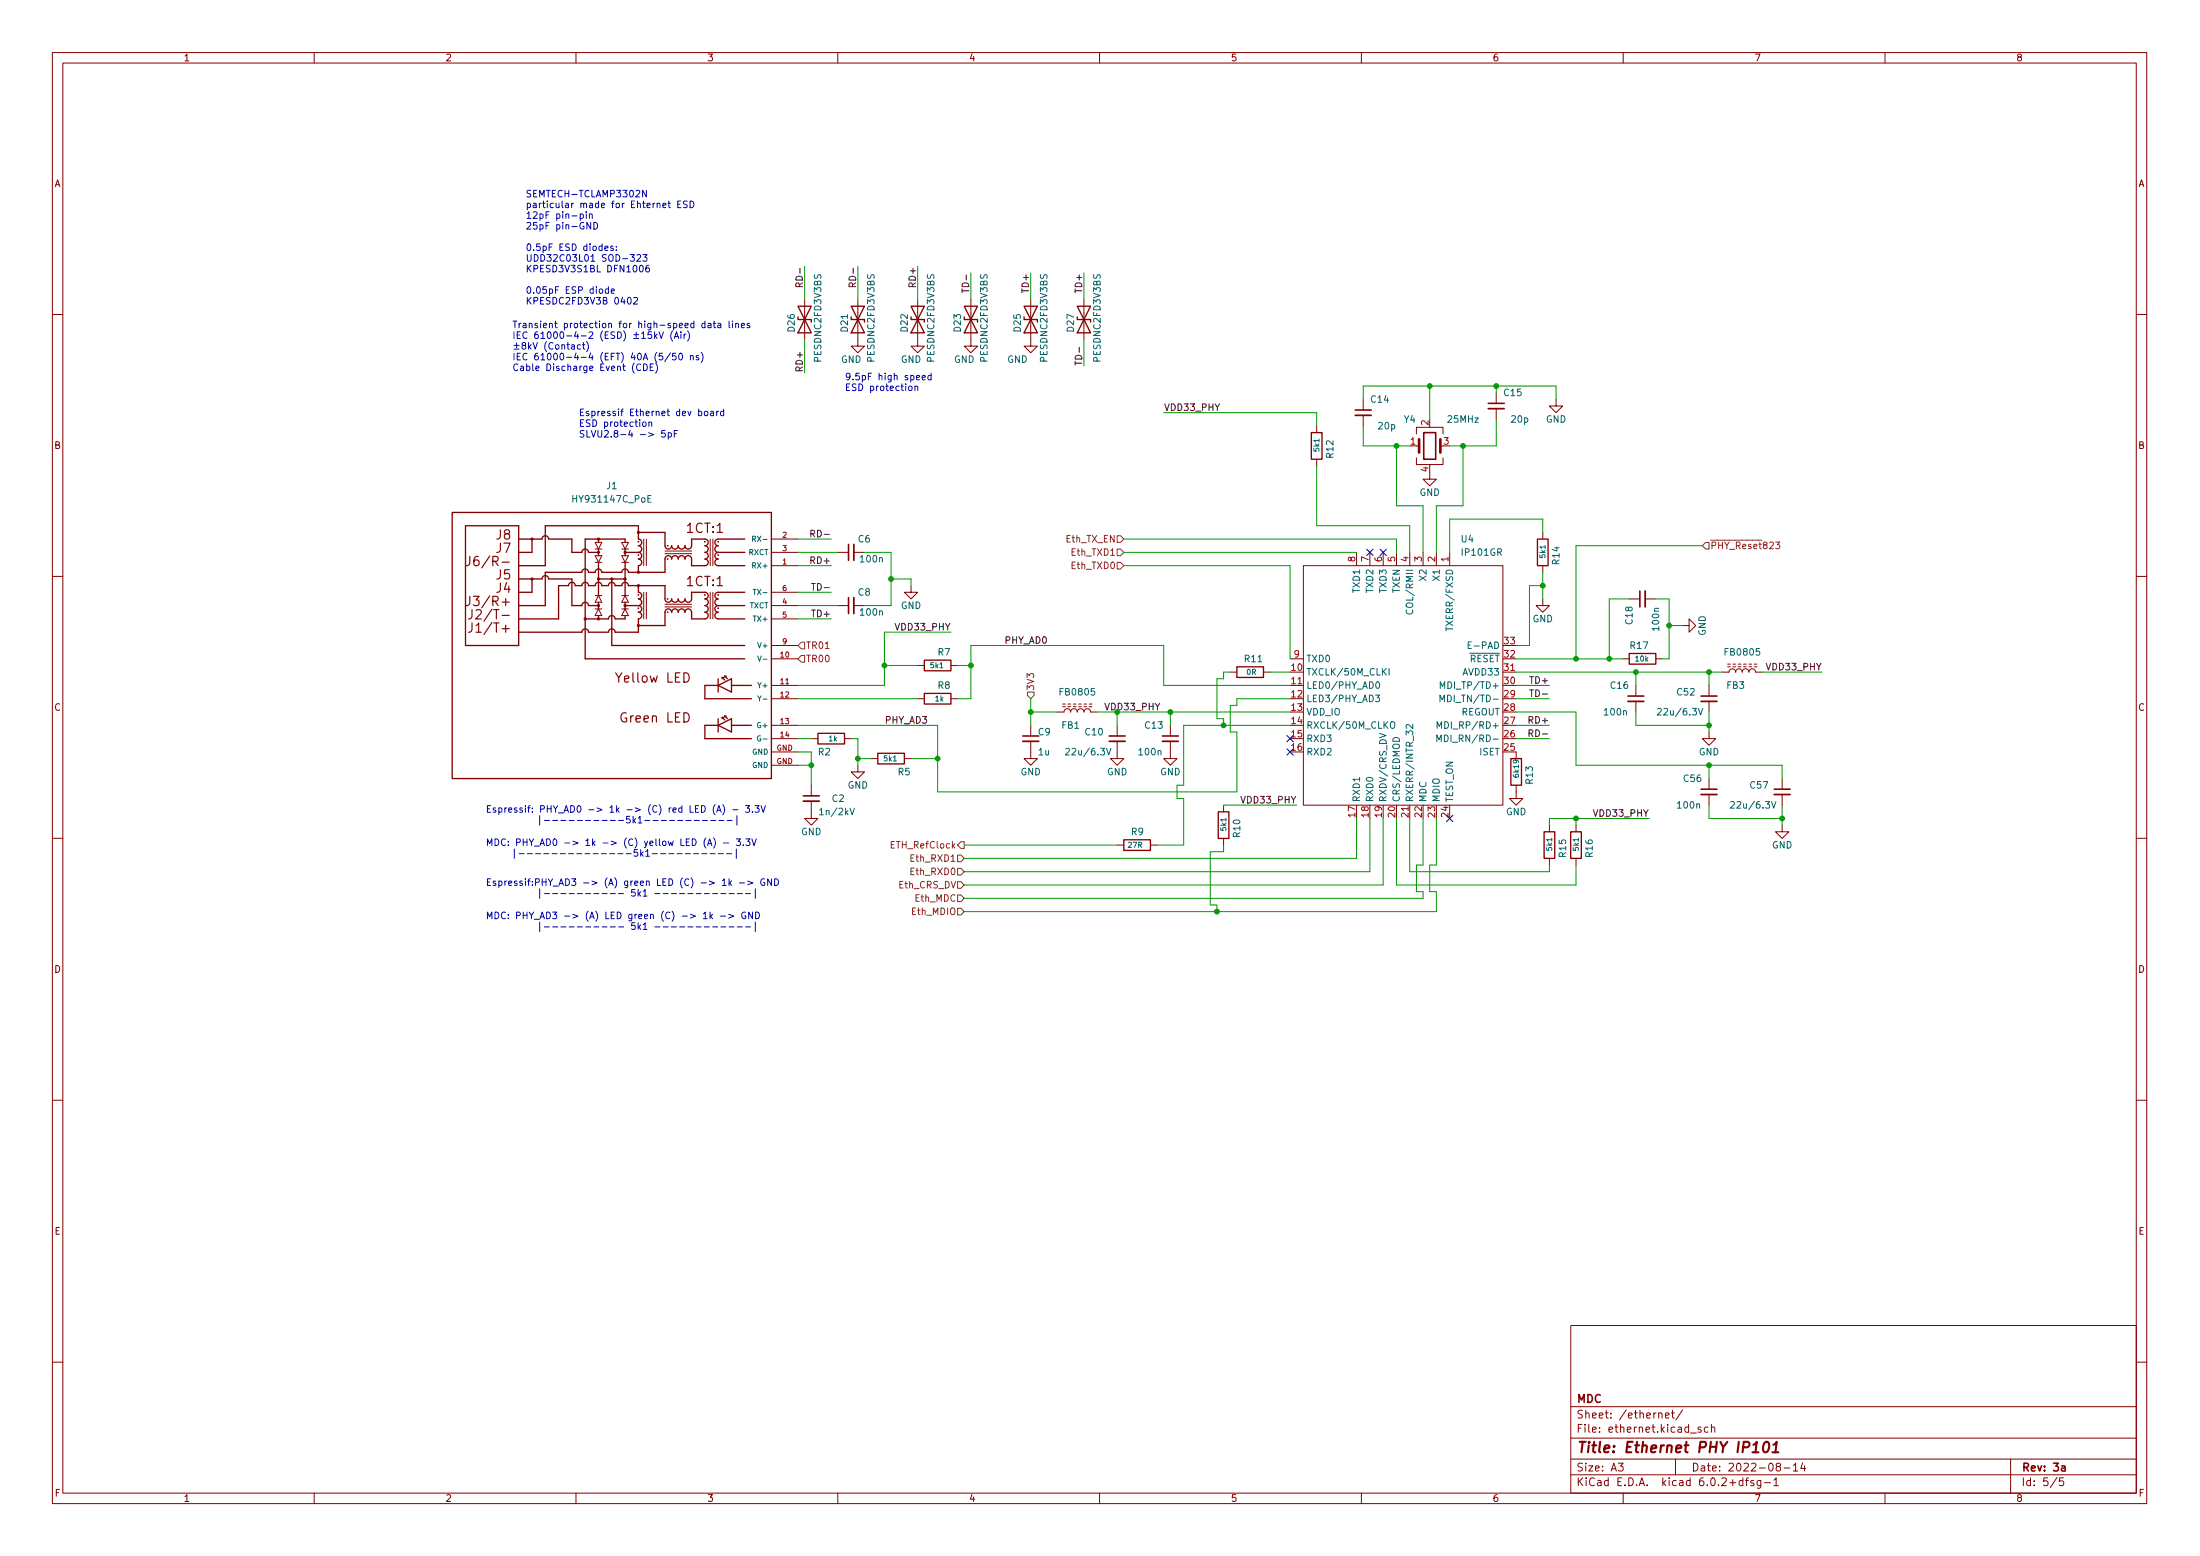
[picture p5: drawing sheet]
<svg xmlns="http://www.w3.org/2000/svg" width="420mm" height="297mm" viewBox="0 0 420 297" stroke-linecap="round" stroke-linejoin="round" font-family="sans-serif">
<g fill="none" stroke="#840000" stroke-width=".19">
<path d="M10 10h400v277h-400zM12 12h396v273h-396zM60 10v2M110 10v2M160 10v2M210 10v2M260 10v2M310 10v2M360 10v2M153.7 57.2v7.6M163.8 57.2v8.9h1.3l-1.3 1.2-1.2-1.2h1.2M175.3 57.2v8.9h1.2l-1.2 1.2-1.3-1.2h1.3"/>
<path d="M185.4 57.2v8.9h1.3l-1.3 1.2-1.3-1.2h1.3M196.8 57.2v8.9h1.3l-1.3 1.2-1.2-1.2h1.2M207 57.2v7.6M10 60h2M260.3 76.2v2.1M260.3 79.3v2M285.7 75v2M285.7 78v2M297.2 76.2v1.3h1.2l-1.2 1.3-1.3-1.3h1.3M408 60h2M251.5 81.3v1.3M251.5 87.7v1.2"/>
<path d="M270.5 87.4v1.3h5.1v-1.3M270.5 82.8v-1.2h5.1v1.2M270.5 85.1h.5M273 90.2v1.3h1.3l-1.3 1.2-1.2-1.2h1.2M275.1 85.1h.5M10 110h2M113.7 116.2h1.2M113.7 113.7h1.2M113.7 107.4h1.2M113.7 106.1h1.2l-.6 1.3zM113.7 104.8h1.2M113.7 103.5h1.2l-.6 1.3z"/>
<path d="M114.3 116.2l.6 1.3h-1.2zM114.3 113.7l.6 1.3h-1.2zM118.7 116.2h1.3M118.7 113.7h1.3M118.7 106.1h1.3l-.6 1.3zM118.7 103.5h1.3l-.6 1.3zM118.7 107.4h1.3M118.7 104.8h1.3M119.4 116.2l.6 1.3h-1.3zM119.4 113.7l.6 1.3h-1.3zM122.9 102.9v5.1M122.9 113.1v5"/>
<path d="M123.4 102.9v5.1M123.4 113.1v5M127 115.9h5.1M127 115.4h5.1M127 105.7h5.1M127 105.2h5.1M135.6 102.9v5.1M135.6 113.1v5M136.1 102.9v5.1M136.1 113.1v5M147.3 115.6h5.1M147.3 105.4h5.1"/>
<path d="M147.3 108h5.1M147.3 102.9h5.1M147.3 118.1h5.1M147.3 113.1h5.1M160 115.6h2.1M160 105.4h2.1M163.1 115.6h2M163.1 105.4h2M174 111.8v1.3h1.3l-1.3 1.2-1.3-1.2h1.3M248.9 108h38.1v45.7h-38.1zM259.1 105.4v2.6M261.6 105.4v2.6"/>
<path d="M264.2 105.4v2.6M266.7 105.4v2.6M269.2 105.4v2.6M271.8 105.4v2.6M274.3 105.4v2.6M276.9 105.4v2.6M294.6 114.3v1.3h1.3l-1.3 1.3-1.2-1.3h1.2M294.6 101.6v1.3M294.6 108v1.3M311.1 114.3h2.1M314.2 114.3h2M321.3 119.4h1.3v-1.3l1.2 1.3-1.2 1.3v-1.3"/>
<path d="M408 110h2M147.3 133.4h5.1M147.3 125.8h5.1M147.3 130.8h5.1M147.3 138.5h5.1M147.3 123.2h5.1M175.3 127h1.2M175.3 133.4h1.2M181.6 127h1.3M181.6 133.4h1.3M196.8 138.5v2M201.9 135.9h1.3a.64 .64 0 0 1 .6-.6 .64 .64 0 0 1 .7 .6 .64 .64 0 0 1 .6-.6 .64 .64 0 0 1 .6 .6 .64 .64 0 0 1 .7-.6 .64 .64 0 0 1 .6 .6 .64 .64 0 0 1 .6-.6 .64 .64 0 0 1 .7 .6h1.2"/>
<path d="M202.9 134.9h.6M202.9 134.4h.6M204 134.9h.5M204 134.4h.5M205 134.9h.5M205 134.4h.5M206 134.9h.5M206 134.4h.5M207 134.9h.5M207 134.4h.5M208 134.9h.5M208 134.4h.5"/>
<path d="M213.4 138.5v2M223.5 138.5v2M234.9 128.3h1.3M241.3 128.3h1.3M246.4 125.8h2.5M246.4 130.8h2.5M287 128.3h2.6M309.9 125.8h1.2M312.4 130.8v2.1M312.4 133.9v2M316.2 125.8h1.3M326.4 139.7v1.3h1.3l-1.3 1.3-1.3-1.3h1.3"/>
<path d="M326.4 130.8v2.1M326.4 133.9v2M328.9 128.3h1.3a.64 .64 0 0 1 .6-.6 .64 .64 0 0 1 .7 .6 .64 .64 0 0 1 .6-.6 .64 .64 0 0 1 .6 .6 .64 .64 0 0 1 .7-.6 .64 .64 0 0 1 .6 .6 .64 .64 0 0 1 .6-.6 .64 .64 0 0 1 .7 .6h1.2M329.9 127.3h.6M329.9 126.8h.6M331 127.3h.5M331 126.8h.5M332 127.3h.5M332 126.8h.5M333 127.3h.5M333 126.8h.5M334 127.3h.5"/>
<path d="M334 126.8h.5M335 127.3h.5M335 126.8h.5M147.3 141h5.1M147.3 146.1h5.1M147.3 143.5h5.1M154.9 152.9v3.3h1.3l-1.3 1.3-1.2-1.3h1.2M154.9 149.9v2M154.9 141h1.3M161.3 141h1.3M163.8 146.1v1.3h1.3l-1.3 1.2-1.2-1.2h1.2M166.4 144.8h1.2"/>
<path d="M172.7 144.8h1.3M196.8 141.5v3.3h1.3l-1.3 1.3-1.2-1.3h1.2M213.4 141.5v3.3h1.2l-1.2 1.3-1.3-1.3h1.3M223.5 141.5v3.3h1.3l-1.3 1.3-1.3-1.3h1.3M233.7 153.7v1.3M269.2 153.7v2.5M289.6 149.9v2.5h1.2l-1.2 1.3-1.3-1.3h1.3M289.6 143.5v1.3M295.9 157.5v1.3M301 157.5v1.3M326.4 148.6v2.1M326.4 151.7v2"/>
<path d="M340.4 157.5v1.3h1.2l-1.2 1.3-1.3-1.3h1.3M340.4 148.6v2.1M340.4 151.7v2M10 160h2M213.4 161.3h1.2M219.7 161.3h1.3M233.7 160.1v1.2M295.9 163.9v1.2M301 163.9v1.2M408 160h2M10 210h2M408 210h2"/>
<path d="M300 253h108v32h-108zM10 260h2M300 278.5h108M300 274.5h108M300 268.5h108M309.1 279.3h.9l-.5 .6 .4 .1v.7l-.2 .1-.6-.1M316.8 269.9l.2-.2 .4 .1v.9M318.1 270.2l.7-.1-.1-.3-.4-.1-.2 .2v.7h.6M319.2 269.7h.6M319.4 269.2v1.3l.4 .2M320 278.5v3M321.4 269.1l-1.3 2"/>
<path d="M322.9 273.6h1.1M324.9 272.5l-.4-.1-.2 .2 .1 .2 .5 .2v.3h-.6M326.2 272.5l-.4-.1-.3 .3 .1 .6h.6M326.8 272.6l.3-.2 .3 .1 .1 .9M326.8 271.9v1.5M339.5 280l-.3-.3 .1-.2 .2-.2 .4 .1 .2 .2-.1 .2-.6 .2-.2 .2v.3l.3 .3 .4-.1 .2-.2-.1-.4-.2-.1M342.5 279.7l.4-.4v1.5M344.3 279.2l-.4 1.1h1M344.6 279.8v1M384 278.5v6.5M408 260h2M60 285v2"/>
<path d="M110 285v2M160 285v2M210 285v2M260 285v2M300 281.5h108M310 285v2M332.9 282.7l-.5-.1-.3 .3 .2 .6h.6M332.9 282.1v1.5M333.4 282.6h.5M333.9 282.1l-.3 .2v1.3M334.9 282.7l-.3-.1-.2 .2v.2l.5 .2v.3h-.5M336.3 282.6v1.2l-.3 .3-.4-.1"/>
<path d="M336.3 282.7l-.4-.1-.3 .3 .1 .6h.6M337 283h1.1M338.8 282.5l.4-.4v1.5M338.8 283.6h.8M340.7 280.2h1.2M342.5 280.8h.9M360 285v2M392.9 282l-1.3 2M394.1 282.1h-.7l-.1 .7 .2-.1 .5 .1 .1 .2v.5l-.3 .1-.5-.1"/>
<circle cx="121.9" cy="116.1" r=".08"/>
<circle cx="121.9" cy="103.4" r=".08"/>
<circle cx="121.9" cy="113.6" r=".08"/>
<circle cx="121.9" cy="106" r=".08"/>
<circle cx="127.5" cy="104.2" r=".08"/>
<circle cx="127.5" cy="114.3" r=".08"/>
<circle cx="127.5" cy="106.7" r=".08"/>
<circle cx="127.5" cy="116.9" r=".08"/>
<circle cx="134.6" cy="113.6" r=".08"/>
<circle cx="134.6" cy="103.4" r=".08"/>
<circle cx="137.2" cy="103.4" r=".08"/>
<circle cx="137.2" cy="106" r=".08"/>
<circle cx="137.2" cy="116.1" r=".08"/>
<circle cx="137.2" cy="113.6" r=".08"/>
</g>
<g fill="none" stroke="#840000" stroke-width=".3">
<path d="M258.8 78.3h3.1M284.2 77h3.1M271.9 82.6h2.3v5.1h-2.3zM162.1 103.9v3.1M162.1 114.1v3M313.2 112.8v3.1M310.9 132.9h3M324.9 132.9h3M153.4 151.9h3.1M195.3 140.5h3.1M211.8 140.5h3.1M222 140.5h3"/>
<path d="M324.9 150.7h3M338.8 150.7h3.1M393.8 279.9h.5l.1 .9M394.4 280.2h-.5a.29 .29 0 0 0-.2 .3 .29 .29 0 0 0 .2 .3l.5-.1"/>
</g>
<path d="M334.7 277.2h1.1M334.9 275.8l.6-.6-.2 2M337 275.4a.46 .46 0 0 1 .5-.2 .46 .46 0 0 1 .3 .4 1.15 1.15 0 0 1-.7 1.6l-.2-.1a1.54 1.54 0 0 1 .1-1.7zM338.5 277.2h1.1M338.7 275.8l.6-.6-.2 2" fill="none" stroke="#840000" stroke-width=".4"/>
<g fill="none" stroke="#840000" stroke-width=".25">
<path d="M152.4 58.5h2.5l-2.5 5h2.5zM162.6 58.5h2.5l-2.5 5h2.5zM174 58.5h2.5l-2.5 5h2.5zM184.1 58.5h2.6l-2.6 5h2.6zM195.6 58.5h2.5l-2.5 5h2.5zM205.7 58.5h2.6l-2.6 5h2.6zM152.4 60.5v.5h2.5v.5M162.6 60.5v.5h2.5v.5M174 60.5v.5h2.5v.5M184.1 60.5v.5h2.6v.5M195.6 60.5v.5h2.5v.5M205.7 60.5v.5h2.6v.5"/>
<path d="M86.4 97.8h60.9v50.8h-60.9zM250.4 82.6h2.1v5.1h-2.1zM88.9 100.4h10.2v22.8h-10.2zM99.1 118.1h7.6v-6.3l1.9-.1a.64 .64 0 0 1 .6-.5 .64 .64 0 0 1 .7 .6l1.2-.1a.64 .64 0 0 1 .7-.5 .64 .64 0 0 1 .6 .6l1.3-.1a.64 .64 0 0 1 .6-.5 .64 .64 0 0 1 .6 .6l1.3-.1a.64 .64 0 0 1 .7-.5 .64 .64 0 0 1 .6 .6l1.2-.1a.64 .64 0 0 1 .7-.5 .64 .64 0 0 1 .6 .6h7v2.5a.64 .64 0 0 0 .6 .7 .64 .64 0 0 0 .7-.7 .64 .64 0 0 0 .6 .7 .64 .64 0 0 0 .6-.7 .64 .64 0 0 0 .7 .7 .64 .64 0 0 0 .6-.7 .64 .64 0 0 0 .6 .7 .64 .64 0 0 0 .7-.7v-1.2h2.5a.64 .64 0 0 1 .7 .6 .64 .64 0 0 1-.7 .6 .64 .64 0 0 1 .7 .7 .64 .64 0 0 1-.7 .6 .64 .64 0 0 1 .7 .6 .64 .64 0 0 1-.7 .7 .64 .64 0 0 1 .7 .6 .64 .64 0 0 1-.7 .6h-2.5v-1.2a.64 .64 0 0 0-.7-.7 .64 .64 0 0 0-.6 .7 .64 .64 0 0 0-.6-.7 .64 .64 0 0 0-.7 .7 .64 .64 0 0 0-.6-.7 .64 .64 0 0 0-.6 .7 .64 .64 0 0 0-.7-.7 .64 .64 0 0 0-.6 .7v2.5h-5.1M99.1 110.5h4.4a.64 .64 0 0 1 .6-.6 .64 .64 0 0 1 .7 .6h4.4v5.1h1.9a.64 .64 0 0 1 .7-.6 .64 .64 0 0 1 .6 .6h1.9M99.1 102.9h4.4a.64 .64 0 0 1 .6-.6 .64 .64 0 0 1 .7 .6h4.4v2.5h1.9a.64 .64 0 0 1 .7-.6 .64 .64 0 0 1 .6 .6h1.9M101.6 102.9v2.5h-2.5M101.6 110.5v2.6h-2.5M114.3 110.5h5.1M114.3 102.9v.6M114.3 104.8v1.3M114.3 107.4v6.3"/>
<path d="M114.3 115v1.2M114.3 117.5v.6M116.8 110.5v12.7h25.4M119.4 117.5v.6h-1.9a.64 .64 0 0 0-.7-.6 .64 .64 0 0 0-.6 .6h-4.4M119.4 103.5v-.6h-7.6v22.9h30.4M119.4 115.6h2.5M119.4 105.4h2.5M119.4 104.8v1.3M119.4 107.4v6.3M119.4 115v1.2M121.9 101.6h5.1v2.6a.64 .64 0 0 0 .6 .6 .64 .64 0 0 0 .7-.6 .64 .64 0 0 0 .6 .6 .64 .64 0 0 0 .6-.6 .64 .64 0 0 0 .7 .6 .64 .64 0 0 0 .6-.6 .64 .64 0 0 0 .6 .6 .64 .64 0 0 0 .7-.6v-1.3h2.5a.64 .64 0 0 1 .7 .6 .64 .64 0 0 1-.7 .7 .64 .64 0 0 1 .7 .6 .64 .64 0 0 1-.7 .6 .64 .64 0 0 1 .7 .7 .64 .64 0 0 1-.7 .6 .64 .64 0 0 1 .7 .7 .64 .64 0 0 1-.7 .6h-2.5v-1.3a.64 .64 0 0 0-.7-.6 .64 .64 0 0 0-.6 .6 .64 .64 0 0 0-.6-.6 .64 .64 0 0 0-.7 .6 .64 .64 0 0 0-.6-.6 .64 .64 0 0 0-.6 .6 .64 .64 0 0 0-.7-.6 .64 .64 0 0 0-.6 .6v2.6h-7a.64 .64 0 0 0-.6-.7 .64 .64 0 0 0-.7 .7l-3.8-.1a.63 .63 0 0 0-.6-.6 .63 .63 0 0 0-.6 .7l-1.3-.1a.63 .63 0 0 0-.7-.6 .63 .63 0 0 0-.6 .7h-7v6.3h-5M121.9 111.8v1.3a.64 .64 0 0 1 .7 .6 .64 .64 0 0 1-.7 .6 .64 .64 0 0 1 .7 .7 .64 .64 0 0 1-.7 .6"/>
<path d="M121.9 115.6a.64 .64 0 0 1 .7 .6 .64 .64 0 0 1-.7 .7 .64 .64 0 0 1 .7 .6 .64 .64 0 0 1-.7 .6v2.6h-4.4a.64 .64 0 0 0-.7-.6 .64 .64 0 0 0-.6 .6h-3.8a.64 .64 0 0 0-.6-.6 .64 .64 0 0 0-.7 .6h-12M121.9 105.4a.64 .64 0 0 1 .7 .7 .64 .64 0 0 1-.7 .6 .64 .64 0 0 1 .7 .7 .64 .64 0 0 1-.7 .6v1.3M121.9 105.4a.64 .64 0 0 0 .7-.6 .64 .64 0 0 0-.7-.6 .64 .64 0 0 0 .7-.7 .64 .64 0 0 0-.7-.6v-2.5h-17.8v7.6h-5M137.2 115.6a.64 .64 0 0 0-.7 .6 .64 .64 0 0 0 .7 .7 .64 .64 0 0 0-.7 .6 .64 .64 0 0 0 .7 .6h5M137.2 105.4a.64 .64 0 0 0-.7 .7 .64 .64 0 0 0 .7 .6 .64 .64 0 0 0-.7 .7 .64 .64 0 0 0 .7 .6h5M137.2 115.6h5M137.2 105.4h5M142.2 113.1h-5a.64 .64 0 0 0-.7 .6 .64 .64 0 0 0 .7 .6 .64 .64 0 0 0-.7 .7 .64 .64 0 0 0 .7 .6M142.2 102.9h-5a.64 .64 0 0 0-.7 .6 .64 .64 0 0 0 .7 .7 .64 .64 0 0 0-.7 .6 .64 .64 0 0 0 .7 .6M293.6 102.9h2.1v5.1h-2.1zM137.2 138.5h-2.6v2.5h8.9M137.2 130.8h-2.6v2.6h8.9"/>
<path d="M137.2 138.5l2.5-1.3v2.5zM137.2 130.8l2.5-1.2v2.5zM137.2 129.6v2.5M137.2 137.2v2.5M137.9 136.9l.5 .6M137.9 129.3l.5 .5M137.9 136.9h.3M137.9 129.3h.3M137.9 129.3v.3M137.9 136.9v.3M138.4 136.7l.5 .5M138.4 129.1l.5 .5"/>
<path d="M138.4 129.1v.2M138.4 136.7v.2M138.4 136.7h.3M138.4 129.1h.3M139.7 138.5h3.8M139.7 130.8h3.8M156.2 140h5.1v2h-5.1zM176.5 126h5.1v2.1h-5.1zM176.5 132.4h5.1v2h-5.1zM236.2 127.3h5.1v2h-5.1zM311.1 124.8h5.1v2h-5.1zM167.6 143.8h5.1v2h-5.1z"/>
<path d="M232.7 155h2v5.1h-2zM288.5 144.8h2.1v5.1h-2.1zM294.9 158.8h2v5.1h-2zM300 158.8h2v5.1h-2zM214.6 160.3h5.1v2h-5.1z"/>
</g>
<g fill="none" stroke="#840000" stroke-width=".33">
<path d="M258.8 79.3h3.1M284.2 78h3.1M163.1 103.9v3.1M163.1 114.1v3M314.2 112.8v3.1M310.9 133.9h3M324.9 133.9h3M153.4 152.9h3.1M195.3 141.5h3.1M211.8 141.5h3.1M222 141.5h3M324.9 151.7h3"/>
<path d="M338.8 151.7h3.1"/>
</g>
<g fill="none" stroke="#006464" stroke-width=".19">
<path d="M124.3 94.6h-.6v1.3h.6M143.7 102.9l.5-.1 .1-.4h-.6v1M143.8 112.5h.6M144 102.9l.3 .5M268.7 116.4a.6 .6 0 0 0 .4 .9 .6 .6 0 0 0 .7-.6l-.1-.3M276.2 119.7v.7M144.7 125.2l.3 1 .4-1M144.7 132.8l.3 .6 .4-.6M145.7 125.8h.8M262.7 132.7h.8l-.4 .5 .3 .1v.5l-.2 .2-.5-.2M262.9 130.3l.2-.1a.68 .68 0 0 1 .4 .6 .68 .68 0 0 1-.4 .6l-.4-.5zM263.5 140l1.2 .4-1.2 .4"/>
<path d="M264.2 128.2l.5 .7M264.7 127.6l-.7 .7M265.3 127.6v1.3M265.6 138l.2-.2a.43 .43 0 0 1 .6 .4v.4a.42 .42 0 0 1-.4 .5 .42 .42 0 0 1-.5-.5zM269.8 138.3v.8l-.9-.8-.4 .2 .2 .5M274.5 139v-1.2l.4 .9 .4-.9v1.2M275 134v-1.3l.4 .9 .5-.9v1.3M275.1 131.4v-1.2l.4 .9 .4-.9v1.2M280.4 123.1h.4M281 122.5h-.6v1.3h.6M316.6 135.4l.4-.2 .3 .4-.8 .9h.8M324.4 135.2l.4 1.3 .4-1.3"/>
<path d="M145.2 140.5a.46 .46 0 0 0-.6 .5 .46 .46 0 0 0 .7 .4v-.4h-.2M145.7 141.1h.8M162.3 154.3l.5 1.3 .4-1.3M203.5 143l.5-.1 .2 .3-.7 .9h.7M211.3 142.9l.4 1.2 .5-1.2M266.1 141a.68 .68 0 0 1 .7-.2 .68 .68 0 0 1 .5 .7h-1.3zM274.4 141.6v-1.3l.4 .9 .4-.9v1.3M330.5 153.1l.5-.1 .2 .4-.7 .9h.7M338.3 153l.4 1.3 .5-1.3"/>
</g>
<path d="M271 83.9v2.5M275.1 83.9v2.5" fill="none" stroke="#840000" stroke-width=".51"/>
<g fill="none" stroke="#840000" stroke-width=".2">
<circle cx="101.6" cy="102.9" r=".2"/>
<circle cx="101.6" cy="110.5" r=".2"/>
<circle cx="111.8" cy="118.1" r=".2"/>
<circle cx="114.3" cy="115.6" r=".2"/>
<circle cx="114.3" cy="105.4" r=".2"/>
<circle cx="114.3" cy="102.9" r=".2"/>
<circle cx="114.3" cy="118.1" r=".2"/>
<circle cx="114.3" cy="110.5" r=".2"/>
<circle cx="116.8" cy="110.5" r=".2"/>
<circle cx="119.4" cy="110.5" r=".2"/>
<circle cx="119.4" cy="105.4" r=".2"/>
<circle cx="119.4" cy="115.6" r=".2"/>
<circle cx="121.9" cy="109.3" r=".2"/>
<circle cx="121.9" cy="101.6" r=".2"/>
<circle cx="121.9" cy="119.4" r=".2"/>
<circle cx="121.9" cy="111.8" r=".2"/>
</g>
<path d="M89.7 113.8v1.3a.57 .57 0 0 1-.7 .5M89.7 106.2v1.3a.57 .57 0 0 1-.7 .5M90.1 116.4v1.2a.57 .57 0 0 1-.6 .6M95.9 117.5h1.4M95.9 114.9h1.4M95.9 107.3h1.4M130.6 128.4a.9 .9 0 0 1 1 .9 .9 .9 0 0 1-1 .9z" fill="none" stroke="#840000" stroke-width=".22"/>
<g fill="none" stroke="#725600" stroke-width=".19">
<path d="M213.4 104.8h.6l.6 .6-.6 .7h-.6zM213.4 102.3h.6l.6 .6-.6 .6h-.6zM213.4 107.4h.6l.6 .6-.6 .6h-.6zM325.8 103.5h.6v1.3h-.6l-.7-.6zM153 122.6h.7v1.3h-.7l-.6-.7zM153 125.1h.7v1.3h-.7l-.6-.6zM196.2 132.1h1.3v.7l-.7 .6-.6-.6zM182.9 165.8h.6l.6 .6-.6 .6h-.6zM182.9 163.2h.6l.6 .7-.6 .6h-.6zM182.9 168.3h.6l.6 .6-.6 .7h-.6zM182.9 173.4h.6l.6 .6-.6 .7h-.6zM182.9 170.9h.6l.6 .6-.6 .6h-.6z"/>
<path d="M183.5 160.7h.6v1.3h-.6l-.6-.7z"/>
</g>
<path d="M152.7 54.7l-.1-.6-.2-.1-.3 .1-.1 .6h1.3M162.8 54.7v-.6l-.2-.1-.3 .1-.1 .6h1.2M183.7 55.1v.8M206.1 66.3v1M154.9 101.9l.6-.1 .1-.1-.1-.4-.6-.1v1.3M155 111.4h.7M292 140l.6-.1 .2-.1-.1-.4-.7-.1v1.3M292.1 131.7h.8" fill="none" stroke="#0f0f0f" stroke-width=".19"/>
<g fill="none" stroke="#0000c2" stroke-width=".19">
<path d="M123.4 36.3v1.3l-.7-1.3v1.3M126.6 39.2l.6-.1-.1-.2-.3-.1-.2 .2 .1 .6h.4M127.6 38.8h.4M127.7 38.4v1.1l.3 .1M129.4 39h.5M130 38.4h-.6v1.2h.6M131.2 38.4h-.4l-.2 .1v.4l.5 .2 .1 .3-.2 .2h-.5M131.8 38.4a.64 .64 0 0 1 .7 .6 .64 .64 0 0 1-.7 .6zM110.8 40.9l.4-.1 .2 .3-.1 .5h-.5M110.8 40.8v1.3M112 40.8v.9M112.6 41l.1-.2 .3 .1 .1 .8"/>
<path d="M112.6 40.8v.9M112.8 42.5v1.2l-.7-1.2v1.2M113.4 42.5a.64 .64 0 0 1 .7 .6 .64 .64 0 0 1-.7 .6zM115.5 47.4l.6-.1v-.3h-.4l-.2 .2 .1 .6h.5M116.2 55.2h-.4l-.2 .2 .1 .5h.5M116.2 54.7v1.3M116.7 55.6l.6-.1v-.3h-.4l-.2 .1 .1 .6h.5M117.1 47h-.3l-.2 .2 .1 .1 .4 .2v.3h-.5M117.7 47.7v.1M117.7 47v.2M119.9 56.9l.2-.1a.68 .68 0 0 1 .5 .6 .68 .68 0 0 1-.5 .6l-.3-.4zM120.4 48.6h.7l-.4 .5 .4 .1v.5l-.2 .2-.5-.2"/>
<path d="M121 56.9l.5-.1 .3 .3-.8 .9h.8M121.6 48.7l.5-.1 .3 .4-.8 .9h.8M122.2 50.8l.2-.2a.68 .68 0 0 1 .5 .7 .68 .68 0 0 1-.5 .6l-.3-.5zM122.8 48.6h.8l-.5 .5 .4 .1v.5l-.2 .2-.5-.2M123.9 50.6l-.3 .1a.86 .86 0 0 0 0 1.2l.4-.1 .1-.4-.3-.3h-.2l-.3 .3M98.2 63.3v1.3M98.2 65.9h.9M98.2 66.7h.9M98.7 65.4v1M98.8 63.9h.4M99.4 63.3h-.6v1.3h.6M99.9 65.9l-.2-.2v-.2l.2-.1h.4v.4l-.5 .2-.1 .2v.2l.2 .3h.3l.2-.3-.1-.3-.1-.2"/>
<path d="M100.6 63.5a.6 .6 0 0 0-.8 .4 .6 .6 0 0 0 .6 .7l.2-.1M101 65.4v1.3M101.1 66.2l.3 .5M101.4 65.8l-.4 .5M101.8 65.4l.4 1.3 .4-1.3M102.7 63.3l-.4 .1a.86 .86 0 0 0 0 1.2l.5-.1v-.4l-.2-.3h-.3l-.2 .3M103.3 63.7l.4-.4v1.3M103.3 64.6h.7M104.4 65.2a1.46 1.46 0 0 0 0 1.9M104.6 63.5l.2-.2a.68 .68 0 0 1 .5 .7 .68 .68 0 0 1-.5 .6l-.3-.5zM105.6 65.5a.6 .6 0 0 0-.8 .4 .6 .6 0 0 0 .6 .8l.2-.2M105.8 63.5l.2-.2a.68 .68 0 0 1 .5 .7 .68 .68 0 0 1-.5 .6l-.3-.5z"/>
<path d="M106.2 65.9l.3-.1 .3 .3v.3l-.3 .3-.3-.1-.1-.2zM107.1 63.5l.1-.2a.68 .68 0 0 1 .5 .7 .68 .68 0 0 1-.5 .6l-.3-.5zM107.3 65.9l.2-.1 .3 .1v.8M107.3 65.8v.9M108.2 64.1h1M108.3 65.8h.5M108.4 65.4v1.1l.4 .2M109.2 65.9h.5v.8M109.7 66.1l-.4 .1-.2 .2 .2 .3 .4-.1M110 63.3l-.3 .9h.8M110.3 63.8v.8M110.9 65.9l-.4-.1-.2 .3 .1 .5h.5"/>
<path d="M111 64.1h1M111.2 65.8h.5M111.4 65.4v1.1l.3 .2M112 65.2a1.46 1.46 0 0 1 0 1.9M112.5 63.5l.5-.2 .2 .4-.8 .9h.8M115.1 63.2a1.46 1.46 0 0 0 0 1.9M115.6 63.9h.4M116.2 63.3h-.6v1.3h.6M117.4 63.4l-.5-.1-.2 .3 .1 .3 .5 .2v.4l-.1 .1h-.5M117.9 63.3a.64 .64 0 0 1 .8 .7 .64 .64 0 0 1-.8 .6zM119.1 63.2a1.46 1.46 0 0 1 0 1.9M121 64.6h1"/>
<path d="M121 63.9h1M121.5 63.4v1M122.4 69.6a.6 .6 0 0 0-.9 .4 .6 .6 0 0 0 .6 .7l.3-.1M122.5 63.7l.4-.4v1.3M122.5 64.6h.8M122.9 69.5a.64 .64 0 0 1 .7 .6 .64 .64 0 0 1-.7 .6zM124.2 70.1h.4M124.4 63.3h-.6v.6l.1-.1 .5 .1 .1 .2-.1 .4-.2 .1-.4-.1M124.8 69.5h-.6v1.2h.6M125 63.3v1.3M125.1 64.1l.4 .5M125.2 69.3a1.46 1.46 0 0 1 0 1.9"/>
<path d="M125.5 63.8l-.5 .4M125.9 63.3l.4 1.3 .4-1.3M126.5 67.4h-.6v.6l.1-.1 .5 .1 .1 .2-.1 .4-.1 .1-.5-.1M128 67.4l-1 1.6M128.5 63.2a1.46 1.46 0 0 0 0 1.9M128.8 64.6l.4-1.3 .4 1.3M128.9 64.2h.6M129.1 67.4h-.6l-.1 .6 .2-.1 .4 .1 .1 .2v.4l-.2 .1-.5-.1M129.7 67.6l.2-.2a.68 .68 0 0 1 .5 .7 .68 .68 0 0 1-.5 .6l-.3-.5zM130 63.8v.8M130.6 63.8v.8M131 63.8l-.4 .2"/>
<path d="M131.3 63.2a1.46 1.46 0 0 1 0 1.9M131.9 68l.1-.1h.3l.1 .8M131.9 67.9v.8M133.4 67.9h-.3l-.2 .1 .1 .2 .4 .1v.3h-.5M133.4 78.6l.4-.1 .2 .3-.1 .5h-.5M133.9 67.3a1.46 1.46 0 0 1 0 1.9M134.6 61.8l-.3-.1-.3 .3 .2 .5h.4M134.6 78.6l.3-.1 .3 .3v.3l-.3 .3-.3-.1-.1-.2zM134.6 61.3v1.3M135.2 61.8h.5l.1 .8M135.7 78.6h.5l.1 .8M135.8 62l-.4 .1-.2 .2 .2 .3 .4-.1"/>
<path d="M136.2 61.7h.5M136.3 78.8l-.5 .1-.1 .2 .1 .3 .5-.1M136.4 61.3v1.1l.3 .2M136.9 78.5v.9M137.1 61.8h.5l.1 .8M137.2 78.5l-.3 .3M137.7 62l-.5 .1-.1 .2 .1 .3 .5-.1M138.2 78.6l-.4-.1-.2 .3 .1 .5h.5M138.2 78.1v1.3M139.2 61.3v1.1l.2 .2M139.9 61.3v.1M139.9 61.7v.9"/>
<path d="M140.5 61.8l.2-.1 .3 .1v.8M140.5 61.7v.9M141.6 62.1l.6-.1-.1-.2-.3-.1-.2 .2 .1 .6h.4M143.2 61.8l-.3-.1-.2 .2v.2l.5 .1v.3h-.5M173.6 73.8l.3-.1 .3 .3v.3l-.3 .3-.3-.1-.1-.2zM174.7 73.8l.2-.1 .3 .1 .1 .8M174.7 73.7v.9M175 72.1l.6-.1v-.3h-.4l-.2 .1 .1 .7h.5M176.1 72.1l.6-.1v-.3h-.4l-.2 .1 .1 .7h.5M177.8 71.7h-.3l-.3 .2 .1 .6h.5M177.8 71.2v1.3M122.8 80.6h.3l.3 .2v.4l-.3 .2-.3-.1-.1-.1z"/>
<path d="M123.9 80.7l.2-.1h.3l.1 .8M123.9 80.6v.8M127 82.2h-.6v.6l.1-.1h.5l.1 .2-.1 .4-.2 .1-.4-.1M127.6 82.7l.4-.1 .2 .2-.1 .6h-.5M127.6 82.6v1.3M128.8 82.8h.4M129.4 82.2h-.6v1.2M103.1 155.7v1.8M104 156.6h.9M105.5 156.6h1M107.1 156.6h1M108.7 156.6h1"/>
<path d="M110.3 156.6h.9M111.8 156.6h1M113.4 156.6h1M115 156.6h.9M116.6 156.6h.9M118.1 156.6h1M120.3 155.8h-.6l-.1 .6 .2-.1 .4 .1 .2 .2-.1 .4-.2 .1-.5-.1M120.9 155.8v1.3M121 156.6l.4 .5M121.4 156.3l-.5 .4M121.9 156.2l.3-.4v1.3M121.9 157.1h.7"/>
<path d="M123.1 156.6h1M124.7 156.6h1M126.3 156.6h1M127.9 156.6h.9M129.4 156.6h1M131 156.6h1M132.6 156.6h.9M134 153.8a.64 .64 0 0 1 .7 .6 .64 .64 0 0 1-.7 .7zM134.2 156.6h.9M134.8 160a1.46 1.46 0 0 0 0 1.9M135.7 156.6h1M136.3 160a1.46 1.46 0 0 1 0 1.9"/>
<path d="M136.6 153.6a1.46 1.46 0 0 0 0 1.9M136.9 155.1l.4-1.3 .4 1.3M137 154.7h.6M137.3 156.6h1M138 153.6a1.46 1.46 0 0 1 0 1.9M138.9 156.6h.9M140 154.6h.9M140.7 155.7v1.8M142.4 153.8h.8l-.5 .5 .4 .1v.5l-.2 .2-.5-.2M143.7 154.9v.2M144.2 153.8h.8l-.4 .5 .3 .1v.5l-.2 .2-.5-.2M145.3 153.8l.5 1.3 .4-1.3"/>
<path d="M98.2 162.1v1.8M99.1 163h1M100.7 163h1M102.3 163h.9M103.1 169.7v1.8M103.1 176v1.9M103.9 163h.9M104 176.9h.9M104 170.6h.9M105.4 163h1M105.5 176.9h1M105.5 170.6h1"/>
<path d="M107 163h1M107.1 176.9h1M107.1 170.6h1M108.6 163h.9M108.7 176.9h1M108.7 170.6h1M110.1 163h1M110.3 176.9h.9M110.3 170.6h.9M111.7 163h1M111.8 176.9h1M111.8 170.6h1"/>
<path d="M113.3 163h1M113.4 176.9h1M113.4 170.6h1M114.9 163h.9M115 176.9h.9M115 170.6h.9M116.4 163h1M116.6 176.9h.9M116.6 170.6h.9M118 163h1M118.1 176.9h1M118.1 170.6h1"/>
<path d="M119.6 163h.9M121.3 176.2h-.6l-.1 .6 .2-.2 .4 .1 .1 .2v.4l-.2 .1-.5-.1M121.3 169.8h-.6l-.1 .6 .2-.1 .4 .1 .1 .1v.5l-.2 .1-.5-.1M121.8 162.2h-.7v.6l.2-.1h.4l.1 .2v.4l-.2 .2-.5-.2M121.9 169.8v1.3M121.9 176.2v1.2M122 176.9l.4 .5M122 170.6l.4 .5M122.4 176.6l-.5 .5M122.4 170.2l-.5 .5M122.4 162.2v1.3M122.5 163l.3 .5"/>
<path d="M122.8 176.5l.4-.3v1.2M122.8 170.2l.4-.4v1.3M122.8 177.4h.8M122.8 171.1h.8M122.8 162.6l-.4 .5M123.3 162.5l.4-.3v1.3M123.3 163.5h.8M124.6 163h1M125.1 176.9h.9M125.1 170.6h.9M126.2 163h.9M126.7 176.9h.9"/>
<path d="M126.7 170.6h.9M127.7 163h1M128.2 176.9h1M128.2 170.6h1M129.3 163h1M129.8 176.9h1M129.8 170.6h1M130.9 163h1M131.4 176.9h.9M131.4 170.6h.9M132.5 163h.9M132.9 176.9h1"/>
<path d="M132.9 170.6h1M134 163h1M134.3 174.5l.4-.4v1.3M134.3 175.4h.8M134.5 176.9h1M134.5 170.6h1M135.1 161.4l.4-1.3 .5 1.3M135.2 161h.6M135.6 174.1v1.3M135.6 163h1M135.7 174.9l.4 .5M136.1 174.5l-.5 .5"/>
<path d="M136.1 176.9h1M136.1 170.6h1M137.2 163h.9M137.6 174.9h1M137.7 176.9h.9M137.7 170.6h.9M138 168.1l.3-.3v1.2M138 169h.7M138.2 160.9h1M138.7 163h1M139.2 174.5l.9 .4-.9 .4M139.2 176.9h1"/>
<path d="M139.2 167.8v1.2M139.2 170.6h1M139.4 168.5l.3 .5M139.7 168.2l-.5 .5M140.6 160.1h.8l-.4 .5 .3 .1v.6l-.1 .1-.6-.1M140.6 162.1v1.8M140.8 176.9h1M140.8 170.6h1M141.2 168.5h1M142 161.3v.1M142.4 174.2a.59 .59 0 0 0-.8 .5 .59 .59 0 0 0 .8 .6v-.5h-.2M142.4 176.9h.9"/>
<path d="M142.4 170.6h.9M142.4 160.1h.8l-.4 .5 .4 .1v.6l-.2 .1-.6-.1M142.8 168.2l1 .3-1 .4M143.6 160.1l.4 1.3 .4-1.3M143.7 174.1v1.3l-.7-1.3v1.3M144.3 169.7v1.8M144.3 176v1.9M144.3 174.1a.64 .64 0 0 1 .7 .6 .64 .64 0 0 1-.7 .7zM146 167.8a.59 .59 0 0 0-.7 .6 .59 .59 0 0 0 .7 .6l.1-.5h-.3M147.3 167.8v1.2l-.7-1.2v1.2M147.9 167.8a.64 .64 0 0 1 .8 .6 .64 .64 0 0 1-.8 .6z"/>
</g>
<g fill="none" stroke="#009600" stroke-width=".19">
<path d="M153.7 50.8v6.4M163.8 50.8v6.4M175.3 50.8v6.4M185.4 52.1v5.1M196.8 52.1v5.1M207 52.1v5.1M153.7 64.8v6.4M207 64.8v5.1M222.2 78.8h29.3v2.5M260.3 76.2v-2.5h36.9v2.5M273 73.7v6.3M285.7 73.7v1.3"/>
<path d="M251.5 88.9v11.5h17.7v5M260.3 81.3v3.8h8.9M266.7 85.1v11.5h5.1v8.8M279.4 85.1v11.5h-5.1v8.8M285.7 80v5.1h-8.8M152.4 102.9h6.3M152.4 108h6.3M152.4 105.4h7.6M152.4 118.1h6.3M152.4 115.6h7.6M152.4 113.1h6.3M165.1 105.4h5.1v10.2h-5.1"/>
<path d="M170.2 110.5h3.8v1.3M214.6 102.9h52.1v2.5M214.6 108h31.8v17.8M214.6 105.4h44.5M294.6 111.8h-2.5v11.4h-2.5M294.6 101.6v-2.5h-17.7v6.3M294.6 109.3v5M311.1 114.3h-3.8v11.5M316.2 114.3h2.6v11.5h-1.3M318.8 119.4h2.5M325.1 104.2h-24.1v21.6M152.4 133.4h22.9"/>
<path d="M168.9 127h6.4M181.6 120.7h-12.7v10.1h-16.5M182.9 127h2.5M196.8 135.9h5.1M196.8 133.4v5.1M209.5 135.9h36.9M213.4 135.9v2.6M223.5 135.9v2.6M234.9 128.3h-1.2v1.3h-1.3v7.6h1.3v1.3M242.6 128.3h3.8M246.4 130.8h-24.2v-7.6h-36.8v10.2h-2.5M246.4 138.5h-20.3v11.4h-1.3v2.5h1.3v8.9h-5.1"/>
<path d="M246.4 133.4h-10.2v1.3h-1.3v5h1.3v11.5h-57.1v-12.7h-26.7M289.6 135.9h11.4v10.2h39.4v2.5M289.6 138.5h6.3M289.6 133.4h6.3M289.6 130.8h6.3M289.6 125.8h20.3M289.6 128.3h39.3M312.4 135.9v2.6h14M312.4 128.3v2.5M326.4 128.3v2.5M326.4 135.9v3.8M336.5 128.3h11.5"/>
<path d="M152.4 146.1h2.5M152.4 143.5h2.5v6.4M152.4 141h2.5M162.6 141h1.2v5.1M163.8 144.8h2.6M174 144.8h5.1M233.7 153.7h13.9M259.1 156.2v7.7h-75M261.6 156.2v10.2h-77.5M264.2 156.2v12.7h-80.1M266.7 156.2v12.7h34.3v-3.8M269.2 156.2v10.2h26.7v-1.3"/>
<path d="M271.8 156.2v8.9h-1.3v5.1h1.3v1.3h-87.7M274.3 156.2v8.9h-1.3v5.1h1.3v3.8h-90.2M289.6 141h6.3M301 156.2v1.3M315 156.2h-19.1v1.3M326.4 153.7v2.5h14M326.4 146.1v2.5M340.4 153.7v3.8M184.1 161.3h29.3M233.7 161.3v1.3h-2.6v10.2h1.3v1.2"/>
</g>
<path d="M261 104.8l1.2 1.3M262.2 104.8l-1.2 1.3M263.6 104.8l1.2 1.3M264.8 104.8l-1.2 1.3M245.8 142.9l1.2 1.3M245.8 140.4l1.2 1.2M247 142.9l-1.2 1.3M247 140.4l-1.2 1.2M276.3 155.6l1.2 1.3M277.5 155.6l-1.2 1.3" fill="none" stroke="#000084" stroke-width=".19"/>
<g fill="#009600" stroke="#009600" stroke-width=".19">
<circle cx="301" cy="156.2" r=".46"/>
<circle cx="307.3" cy="125.8" r=".46"/>
<circle cx="285.7" cy="73.7" r=".46"/>
<circle cx="301" cy="125.8" r=".46"/>
<circle cx="294.6" cy="111.8" r=".46"/>
<circle cx="279.4" cy="85.1" r=".46"/>
<circle cx="273" cy="73.7" r=".46"/>
<circle cx="233.7" cy="138.5" r=".46"/>
<circle cx="232.4" cy="174" r=".46"/>
<circle cx="326.4" cy="146.1" r=".46"/>
<circle cx="312.4" cy="128.3" r=".46"/>
<circle cx="326.4" cy="128.3" r=".46"/>
<circle cx="340.4" cy="156.2" r=".46"/>
<circle cx="326.4" cy="138.5" r=".46"/>
<circle cx="318.8" cy="119.4" r=".46"/>
<circle cx="266.7" cy="85.1" r=".46"/>
<circle cx="223.5" cy="135.9" r=".46"/>
<circle cx="196.8" cy="135.9" r=".46"/>
<circle cx="168.9" cy="127" r=".46"/>
<circle cx="185.4" cy="127" r=".46"/>
<circle cx="163.8" cy="144.8" r=".46"/>
<circle cx="154.9" cy="146.1" r=".46"/>
<circle cx="179.1" cy="144.8" r=".46"/>
<circle cx="170.2" cy="110.5" r=".46"/>
</g>
<text font-size="2.8" fill="#840000" x="301" y="277.3">Title: Ethernet PHY IP101</text>
<g font-size="2.5" fill="#840000">
<text x="131.2" y="101.7">1CT:1</text>
<text x="94.8" y="105.5">J7</text>
<text x="94.8" y="103">J8</text>
<text x="90.2" y="108.1">J6/R-</text>
<text x="94.8" y="113.2">J4</text>
<text x="94.8" y="110.6">J5</text>
<text x="131.2" y="111.9">1CT:1</text>
<text x="89.9" y="115.7">J3/R+</text>
<text x="90.6" y="118.2">J2/T-</text>
<text x="90.2" y="120.8">J1/T+</text>
<text x="117.9" y="130.3">Yellow LED</text>
<text x="118.7" y="137.9">Green LED</text>
</g>
<g font-size="2.1" fill="#840000">
<text x="301" y="267.8">MDC</text>
<text x="301" y="273.5">File: ethernet.kicad_sch</text>
<text x="301" y="270.8">Sheet: /ethernet/</text>
<text x="301" y="280.9">Size: A3</text>
<text x="323" y="280.9">Date: 2022-08-14</text>
<text x="386" y="280.9">Rev: 3a</text>
<text x="301" y="283.7">KiCad E.D.A. kicad 6.0.2+dfsg-1</text>
<text x="386" y="283.7">Id: 5/5</text>
</g>
<g font-size="1.8" fill="#840000">
<text x="35" y="11.7">1</text>
<text x="85" y="11.7">2</text>
<text x="135" y="11.7">3</text>
<text x="185" y="11.7">4</text>
<text x="235" y="11.7">5</text>
<text x="285" y="11.7">6</text>
<text x="335" y="11.7">7</text>
<text x="385" y="11.7">8</text>
<text x="10.3" y="35.7">A</text>
<text x="408.3" y="35.7">A</text>
<text x="10.3" y="85.7">B</text>
<text x="408.3" y="85.7">B</text>
<text x="10.3" y="135.7">C</text>
<text x="408.3" y="135.7">C</text>
<text x="10.3" y="185.7">D</text>
<text x="408.3" y="185.7">D</text>
<text x="10.4" y="235.7">E</text>
<text x="408.4" y="235.7">E</text>
<text x="10.4" y="285.7">F</text>
<text x="35" y="286.7">1</text>
<text x="85" y="286.7">2</text>
<text x="135" y="286.7">3</text>
<text x="185" y="286.7">4</text>
<text x="235" y="286.7">5</text>
<text x="285" y="286.7">6</text>
<text x="335" y="286.7">7</text>
<text x="385" y="286.7">8</text>
<text x="408.4" y="285.7">F</text>
</g>
<g font-size="1.8" fill="#0000c2">
<text x="100.3" y="37.7">SEMTECH-TCLAMP3302N</text>
<text x="100.3" y="39.7">particular made for Ehternet ESD</text>
<text x="100.3" y="41.7">12pF pin-pin</text>
<text x="100.3" y="43.8">25pF pin-GND</text>
<text x="100.3" y="47.9">0.5pF ESD diodes:</text>
<text x="100.3" y="49.9">UDD32C03L01 SOD-323</text>
<text x="100.3" y="52">KPESD3V3S1BL DFN1006</text>
<text x="100.3" y="56.1">0.05pF ESP diode</text>
<text x="100.3" y="58.1">KPESDC2FD3V3B 0402</text>
<text x="97.8" y="62.6">Transient protection for high-speed data lines</text>
<text x="97.8" y="68.8">IEC 61000-4-4 (EFT) 40A (5/50 ns)</text>
<text x="97.8" y="70.8">Cable Discharge Event (CDE)</text>
<text x="161.3" y="72.6">9.5pF high speed</text>
<text x="161.3" y="74.6">ESD protection</text>
<text x="110.5" y="79.4">Espressif Ethernet dev board</text>
<text x="110.5" y="81.5">ESD protection</text>
<text x="110.5" y="83.5">SLVU2.8-4 -&gt; 5pF</text>
<text x="92.7" y="155.1">Espressif: PHY_AD0 -&gt; 1k -&gt; (C) red LED (A) - 3.3V</text>
<text x="92.7" y="161.5">MDC: PHY_AD0 -&gt; 1k -&gt; (C) yellow LED (A) - 3.3V</text>
<text x="92.7" y="169.1">Espressif:PHY_AD3 -&gt; (A) green LED (C) -&gt; 1k -&gt; GND</text>
<text x="92.7" y="175.4">MDC: PHY_AD3 -&gt; (A) LED green (C) -&gt; 1k -&gt; GND</text>
</g>
<g font-size="1.8" fill="#0f0f0f">
<text x="153.3" y="54" transform="rotate(-90 153.3 54)">RD-</text>
<text x="163.5" y="54" transform="rotate(-90 163.5 54)">RD-</text>
<text x="174.9" y="54.4" transform="rotate(-90 174.9 54.4)">RD+</text>
<text x="185.1" y="55.1" transform="rotate(-90 185.1 55.1)">TD-</text>
<text x="196.5" y="55.5" transform="rotate(-90 196.5 55.5)">TD+</text>
<text x="206.7" y="55.5" transform="rotate(-90 206.7 55.5)">TD+</text>
<text x="153.3" y="71.2" transform="rotate(-90 153.3 71.2)">RD+</text>
<text x="206.7" y="69.9" transform="rotate(-90 206.7 69.9)">TD-</text>
<text x="222.2" y="78.4">VDD33_PHY</text>
<text x="155.2" y="107.6">RD+</text>
<text x="155.6" y="102.6">RD-</text>
<text x="155.8" y="112.7">TD-</text>
<text x="155.4" y="117.8">TD+</text>
<text x="171.3" y="120.3">VDD33_PHY</text>
<text x="191.8" y="122.9">PHY_AD0</text>
<text x="292.5" y="130.5">TD+</text>
<text x="337.7" y="128">VDD33_PHY</text>
<text x="293" y="133">TD-</text>
<text x="168.9" y="138.1">PHY_AD3</text>
<text x="292.3" y="138.1">RD+</text>
<text x="292.8" y="140.7">RD-</text>
<text x="237.3" y="153.4">VDD33_PHY</text>
<text x="304.6" y="155.9">VDD33_PHY</text>
</g>
<g font-size="1.8" fill="#006464">
<text x="151.8" y="63.3" transform="rotate(-90 151.8 63.3)">D26</text>
<text x="161.9" y="63.3" transform="rotate(-90 161.9 63.3)">D21</text>
<text x="173.4" y="63.3" transform="rotate(-90 173.4 63.3)">D22</text>
<text x="183.5" y="63.3" transform="rotate(-90 183.5 63.3)">D23</text>
<text x="194.9" y="63.3" transform="rotate(-90 194.9 63.3)">D25</text>
<text x="205.1" y="63.3" transform="rotate(-90 205.1 63.3)">D27</text>
<text x="156.8" y="68.9" transform="rotate(-90 156.8 68.9)">PESDNC2FD3V3BS</text>
<text x="160.6" y="69.3">GND</text>
<text x="167" y="68.9" transform="rotate(-90 167 68.9)">PESDNC2FD3V3BS</text>
<text x="172" y="69.3">GND</text>
<text x="178.4" y="68.9" transform="rotate(-90 178.4 68.9)">PESDNC2FD3V3BS</text>
<text x="182.2" y="69.3">GND</text>
<text x="188.6" y="68.9" transform="rotate(-90 188.6 68.9)">PESDNC2FD3V3BS</text>
<text x="192.3" y="69.3">GND</text>
<text x="200" y="68.9" transform="rotate(-90 200 68.9)">PESDNC2FD3V3BS</text>
<text x="210.2" y="68.9" transform="rotate(-90 210.2 68.9)">PESDNC2FD3V3BS</text>
<text x="261.9" y="76.9">C14</text>
<text x="287.3" y="75.6">C15</text>
<text x="263.3" y="82">20p</text>
<text x="268.2" y="80.7">Y4</text>
<text x="276.6" y="80.7">25MHz</text>
<text x="288.7" y="80.7">20p</text>
<text x="295.2" y="80.7">GND</text>
<text x="254.6" y="87.4" transform="rotate(-90 254.6 87.4)">R12</text>
<text x="109.8" y="95.9">HY931147C_PoE</text>
<text x="115.9" y="93.4">J1</text>
<text x="271.1" y="94.7">GND</text>
<text x="163.9" y="103.5">C6</text>
<text x="164.4" y="107.4">100n</text>
<text x="279.1" y="103.5">U4</text>
<text x="279.3" y="106.1">IP101GR</text>
<text x="297.8" y="107.7" transform="rotate(-90 297.8 107.7)">R14</text>
<text x="163.9" y="113.7">C8</text>
<text x="259.7" y="113" transform="rotate(-90 259.7 113)">TXD1</text>
<text x="262.3" y="113" transform="rotate(-90 262.3 113)">TXD2</text>
<text x="264.8" y="113" transform="rotate(-90 264.8 113)">TXD3</text>
<text x="267.3" y="113.2" transform="rotate(-90 267.3 113.2)">TXEN</text>
<text x="272.4" y="110.7" transform="rotate(-90 272.4 110.7)">X2</text>
<text x="275" y="110.7" transform="rotate(-90 275 110.7)">X1</text>
<text x="164.4" y="117.5">100n</text>
<text x="172" y="116.2">GND</text>
<text x="269.9" y="116.5" transform="rotate(-90 269.9 116.5)">COL/RMII</text>
<text x="277.5" y="119.7" transform="rotate(-90 277.5 119.7)">TXERR/FXSD</text>
<text x="292.7" y="118.8">GND</text>
<text x="311.8" y="119.1" transform="rotate(-90 311.8 119.1)">C18</text>
<text x="179.2" y="125.1">R7</text>
<text x="281" y="123.9">E-PAD</text>
<text x="311.4" y="123.9">R17</text>
<text x="316.9" y="120.2" transform="rotate(-90 316.9 120.2)">100n</text>
<text x="325.8" y="121.4" transform="rotate(-90 325.8 121.4)">GND</text>
<text x="329.6" y="125.1">FB0805</text>
<text x="179.2" y="131.5">R8</text>
<text x="237.8" y="126.4">R11</text>
<text x="249.4" y="128.9">TXCLK/50M_CLKI</text>
<text x="249.4" y="131.5">LED0/PHY_AD0</text>
<text x="249.4" y="126.4">TXD0</text>
<text x="276.1" y="131.5">MDI_TP/TD+</text>
<text x="279.2" y="126.4">~{RESET}</text>
<text x="279.5" y="128.9">AVDD33</text>
<text x="307.6" y="131.5">C16</text>
<text x="329.8" y="131.5">FB3</text>
<text x="202.6" y="132.8">FB0805</text>
<text x="249.4" y="134">LED3/PHY_AD3</text>
<text x="249.4" y="136.6">VDD_IO</text>
<text x="276.5" y="134">MDI_TN/TD-</text>
<text x="278.9" y="136.6">REGOUT</text>
<text x="306.5" y="136.6">100n</text>
<text x="317.2" y="136.6">22u/6.3V</text>
<text x="320.3" y="132.8">C52</text>
<text x="198.3" y="140.4">C9</text>
<text x="202.8" y="139.1">FB1</text>
<text x="207.3" y="140.4">C10</text>
<text x="218.7" y="139.1">C13</text>
<text x="249.4" y="139.1">RXCLK/50M_CLKO</text>
<text x="249.4" y="141.6">RXD3</text>
<text x="275.8" y="139.1">MDI_RP/RD+</text>
<text x="276.1" y="141.6">MDI_RN/RD-</text>
<text x="156.3" y="144.2">R2</text>
<text x="171.5" y="148">R5</text>
<text x="194.9" y="148">GND</text>
<text x="198.3" y="144.2">1u</text>
<text x="204.2" y="144.2">22u/6.3V</text>
<text x="211.4" y="148">GND</text>
<text x="217.6" y="144.2">100n</text>
<text x="221.6" y="148">GND</text>
<text x="249.4" y="144.2">RXD2</text>
<text x="282.6" y="144.2">ISET</text>
<text x="292.7" y="149.6" transform="rotate(-90 292.7 149.6)">R13</text>
<text x="321.6" y="149.3">C56</text>
<text x="324.4" y="144.2">GND</text>
<text x="156.9" y="155.6">1n/2kV</text>
<text x="158.9" y="153.1">C2</text>
<text x="161.9" y="150.5">GND</text>
<text x="259.7" y="153.2" transform="rotate(-90 259.7 153.2)">RXD1</text>
<text x="262.3" y="153.2" transform="rotate(-90 262.3 153.2)">RXD0</text>
<text x="264.8" y="153.2" transform="rotate(-90 264.8 153.2)">RXDV/CRS_DV</text>
<text x="267.3" y="153.2" transform="rotate(-90 267.3 153.2)">CRS/LEDMOD</text>
<text x="269.9" y="153.2" transform="rotate(-90 269.9 153.2)">RXERR/INTR_32</text>
<text x="272.4" y="153.2" transform="rotate(-90 272.4 153.2)">MDC</text>
<text x="275" y="153.2" transform="rotate(-90 275 153.2)">MDIO</text>
<text x="277.5" y="153.2" transform="rotate(-90 277.5 153.2)">TEST_ON</text>
<text x="287.6" y="155.6">GND</text>
<text x="320.5" y="154.3">100n</text>
<text x="331.2" y="154.3">22u/6.3V</text>
<text x="334.3" y="150.5">C57</text>
<text x="153" y="159.4">GND</text>
<text x="216.1" y="159.4">R9</text>
<text x="236.9" y="159.8" transform="rotate(-90 236.9 159.8)">R10</text>
<text x="338.4" y="162">GND</text>
<text x="299.1" y="163.6" transform="rotate(-90 299.1 163.6)">R15</text>
<text x="304.2" y="163.6" transform="rotate(-90 304.2 163.6)">R16</text>
</g>
<g font-size="1.8" fill="#a90000">
<text x="272.8" y="81.2" transform="rotate(-90 272.8 81.2)">2</text>
<text x="269.4" y="84.9">1</text>
<text x="275.7" y="84.9">3</text>
<text x="272.8" y="90.1" transform="rotate(-90 272.8 90.1)">4</text>
<text x="258.8" y="107.2" transform="rotate(-90 258.8 107.2)">8</text>
<text x="261.4" y="107.2" transform="rotate(-90 261.4 107.2)">7</text>
<text x="263.9" y="107.2" transform="rotate(-90 263.9 107.2)">6</text>
<text x="266.4" y="107.2" transform="rotate(-90 266.4 107.2)">5</text>
<text x="269" y="107.2" transform="rotate(-90 269 107.2)">4</text>
<text x="271.5" y="107.2" transform="rotate(-90 271.5 107.2)">3</text>
<text x="274.1" y="107.2" transform="rotate(-90 274.1 107.2)">2</text>
<text x="276.6" y="107.2" transform="rotate(-90 276.6 107.2)">1</text>
<text x="247.2" y="125.5">9</text>
<text x="287.3" y="125.5">32</text>
<text x="287.3" y="123">33</text>
<text x="246.7" y="128.1">10</text>
<text x="246.7" y="130.6">11</text>
<text x="287.3" y="130.6">30</text>
<text x="287.3" y="128.1">31</text>
<text x="246.7" y="133.1">12</text>
<text x="246.7" y="135.7">13</text>
<text x="287.3" y="135.7">28</text>
<text x="287.3" y="133.1">29</text>
<text x="246.7" y="138.2">14</text>
<text x="246.7" y="140.8">15</text>
<text x="246.7" y="143.3">16</text>
<text x="287.3" y="143.3">25</text>
<text x="287.3" y="140.8">26</text>
<text x="287.3" y="138.2">27</text>
<text x="258.8" y="156" transform="rotate(-90 258.8 156)">17</text>
<text x="261.4" y="156" transform="rotate(-90 261.4 156)">18</text>
<text x="263.9" y="156" transform="rotate(-90 263.9 156)">19</text>
<text x="266.4" y="156" transform="rotate(-90 266.4 156)">20</text>
<text x="269" y="156" transform="rotate(-90 269 156)">21</text>
<text x="271.5" y="156" transform="rotate(-90 271.5 156)">22</text>
<text x="274.1" y="156" transform="rotate(-90 274.1 156)">23</text>
<text x="276.6" y="156" transform="rotate(-90 276.6 156)">24</text>
</g>
<g font-size="1.8" fill="#725600">
<text x="203.6" y="103.5">Eth_TX_EN</text>
<text x="204.8" y="106.1">Eth_TXD1</text>
<text x="326.6" y="104.8">~{PHY_Reset}823</text>
<text x="204.8" y="108.6">Eth_TXD0</text>
<text x="153.9" y="123.9">TR01</text>
<text x="153.9" y="126.4">TR00</text>
<text x="197.5" y="131.9" transform="rotate(-90 197.5 131.9)">3V3</text>
<text x="170.5" y="162">ETH_RefClock</text>
<text x="174.1" y="167">Eth_RXD0</text>
<text x="174.1" y="164.5">Eth_RXD1</text>
<text x="171.7" y="169.6">Eth_CRS_DV</text>
<text x="174.8" y="172.1">Eth_MDC</text>
<text x="174.2" y="174.7">Eth_MDIO</text>
</g>
<text font-size="1.8" fill="#009600" x="210.8" y="135.6">VDD33_PHY</text>
<g font-size="1.4" fill="#006464">
<text x="252" y="86.1" transform="rotate(-90 252 86.1)">5k1</text>
<text x="143" y="106">RXCT</text>
<text x="144.4" y="103.4">RX-</text>
<text x="295.1" y="106.5" transform="rotate(-90 295.1 106.5)">5k1</text>
<text x="144" y="108.5">RX+</text>
<text x="144.5" y="113.6">TX-</text>
<text x="143.1" y="116.1">TXCT</text>
<text x="144.2" y="118.7">TX+</text>
<text x="145" y="123.7">V+</text>
<text x="145" y="131.4">Y+</text>
<text x="177.8" y="127.5">5k1</text>
<text x="238.1" y="128.8">0R</text>
<text x="312.4" y="126.3">10k</text>
<text x="145.4" y="133.9">Y-</text>
<text x="178.6" y="133.9">1k</text>
<text x="144.9" y="139">G+</text>
<text x="158.3" y="141.5">1k</text>
<text x="143.7" y="146.6">GND</text>
<text x="143.7" y="144.1">GND</text>
<text x="168.9" y="145.3">5k1</text>
<text x="290.1" y="148.3" transform="rotate(-90 290.1 148.3)">6k19</text>
<text x="215.5" y="161.8">27R</text>
<text x="234.2" y="158.5" transform="rotate(-90 234.2 158.5)">5k1</text>
<text x="296.4" y="162.3" transform="rotate(-90 296.4 162.3)">5k1</text>
<text x="301.5" y="162.3" transform="rotate(-90 301.5 162.3)">5k1</text>
</g>
<g font-size="1.4" fill="#a90000">
<text x="149.5" y="107.7">1</text>
<text x="149.5" y="102.7">2</text>
<text x="149.5" y="105.2">3</text>
<text x="149.5" y="112.8">6</text>
<text x="149.5" y="115.4">4</text>
<text x="149.5" y="117.9">5</text>
<text x="149.1" y="125.5">10</text>
<text x="149.5" y="123">9</text>
<text x="149.1" y="130.6">11</text>
<text x="149.1" y="133.1">12</text>
<text x="148.3" y="143.3">GND</text>
<text x="149.1" y="138.2">13</text>
<text x="149.1" y="140.8">14</text>
<text x="148.3" y="145.8">GND</text>
</g>
</svg>
